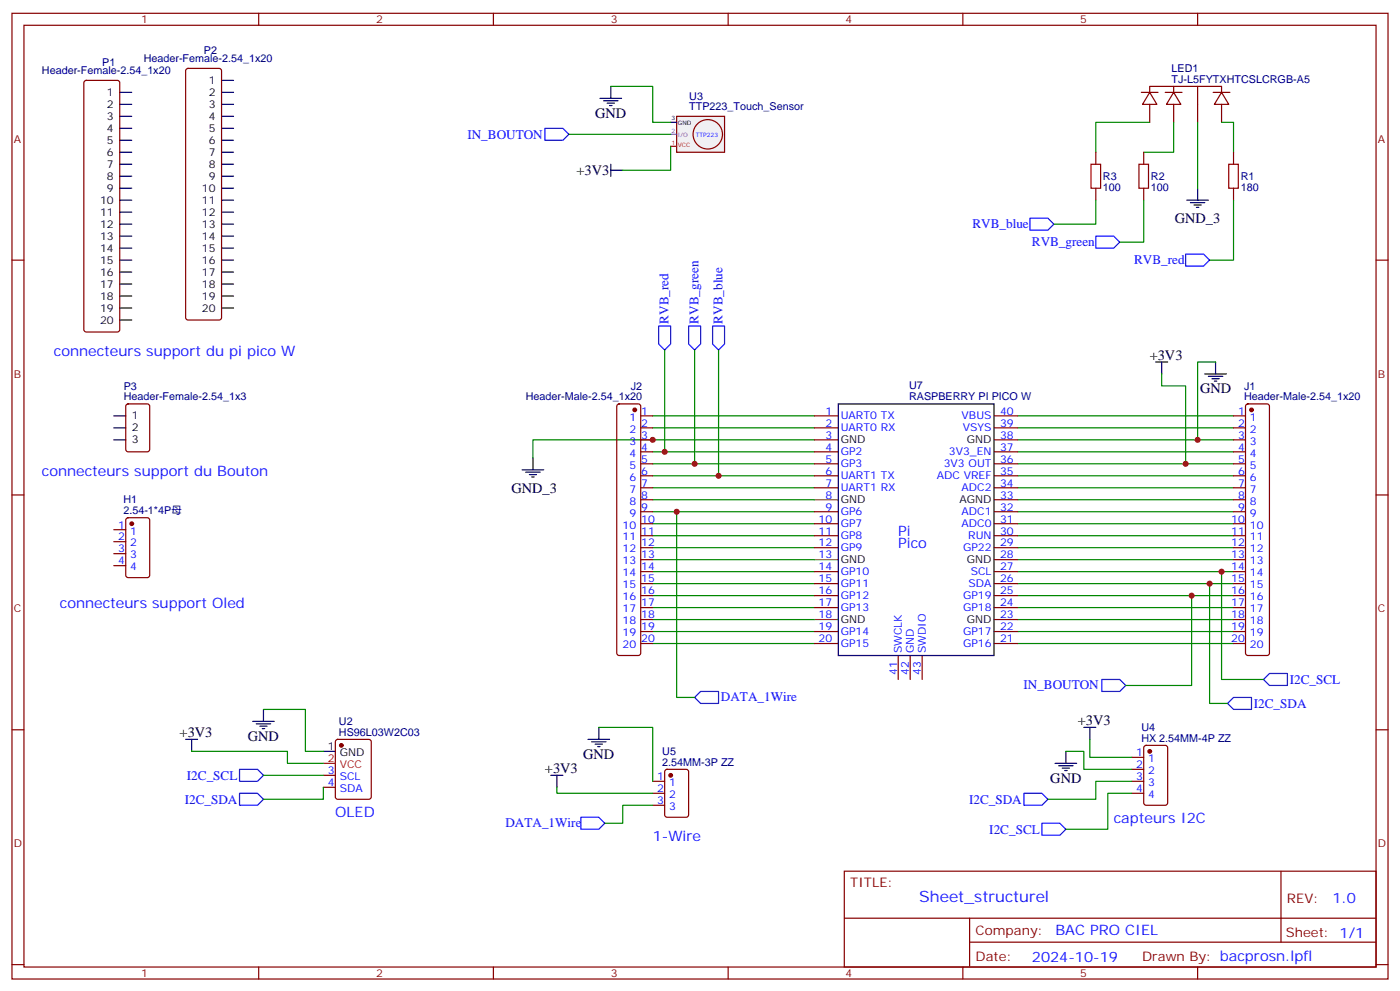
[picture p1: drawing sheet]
<svg xmlns="http://www.w3.org/2000/svg" width="412mm" height="292mm" viewBox="0 0 412 292" stroke-linecap="round" stroke-linejoin="round" font-family="sans-serif">
<g fill="none" stroke="#870000" stroke-width=".35">
<path d="M3.5 3.9h405.4v284.4h-405.4zM7.1 7.4h398.2v277.3h-398.2zM76.2 3.9v3.5M145.3 3.9v3.5M214.5 3.9v3.5M283.6 3.9v3.5M352.8 3.9v3.5M336.2 27.2h4.9M338.7 27.2l2.1 3.5h-4.3zM338.7 27.2v-1.8h21.1v1.8M338.7 30.7v5.3M343.3 27.2h4.9"/>
<path d="M345.7 27.2l2.1 3.5h-4.2zM345.7 25.4v1.8M345.7 30.7v5.3M352.8 25.4v10.6M357.4 27.2h4.9M359.8 27.2l2.1 3.5h-4.2zM359.8 30.7v5.3M3.5 76.6h3.6M405.3 76.6h3.6M3.5 145.7h3.6M405.3 145.7h3.6M3.5 214.9h3.6"/>
<path d="M99 217.9l.5-.2h9.2l.6 .4 .1 16.5-.5 .7h-9.4l-.7-.4v-16.5zM405.3 214.9h3.6M95.2 228.3h3.6M95.2 231.8h3.6M248.7 256.5h156.6v28.2h-156.6zM377.3 256.5v20.9M248.7 270.4h156.5M285.6 277.4h119.6M285.6 270.4v14.1M3.5 284h3.6M76.2 284.7v3.6M145.3 284.7v3.6"/>
<path d="M214.5 284.7v3.6M283.6 284.7v3.6M352.8 284.7v3.6M405.3 284h3.6"/>
</g>
<circle cx="100.5" cy="219.5" r=".53" fill="#870000" stroke="#870000" stroke-width=".35"/>
<path d="M95.2 221.2h3.6" fill="none" stroke="#000" stroke-width=".35"/>
<path d="M95.2 224.8h3.6" fill="none" stroke="#f00" stroke-width=".35"/>
<path d="M199.3 34.3h14.1v10.5h-14.1z" fill="#f0f0f0" stroke="#870000" stroke-width=".35"/>
<g fill="none" stroke="#000" stroke-width=".35">
<path d="M35.3 27.2h3.5M35.3 30.7h3.5M35.3 34.3h3.5M35.3 37.8h3.5M65.3 27.2h3.5M65.3 30.7h3.5M65.3 34.3h3.5M65.3 37.8h3.5M65.3 23.7h3.5M176.7 29h6.4M177.8 29.7h4.2M178.9 30.4h2.1"/>
<path d="M179.6 31.1h.7M179.9 25.4v3.6M197.6 36h1.7M35.3 58.9h3.5M35.3 41.3h3.5M35.3 44.8h3.5M35.3 48.4h3.5M35.3 51.9h3.5M35.3 55.4h3.5M65.3 58.9h3.5M65.3 41.3h3.5M65.3 44.8h3.5"/>
<path d="M65.3 48.4h3.5M65.3 51.9h3.5M65.3 55.4h3.5M179.9 48.4v3.5M179.9 50.1h3.5M349.6 58.9h6.4M350.7 59.7h4.2M352.8 55.4v3.5M35.3 62.5h3.5M35.3 66h3.5M35.3 69.5h3.5M35.3 73.1h3.5"/>
<path d="M35.3 76.6h3.5M65.3 62.5h3.5M65.3 66h3.5M65.3 69.5h3.5M65.3 73.1h3.5M65.3 76.6h3.5M351.7 60.4h2.1M352.4 61.1h.7M35.3 80.1h3.5M35.3 83.6h3.5M35.3 87.2h3.5M35.3 90.7h3.5"/>
<path d="M35.3 94.2h3.5M65.3 80.1h3.5M65.3 83.6h3.5M65.3 87.2h3.5M65.3 90.7h3.5M246.9 118.9h45.9v74.1h-45.9zM340.4 106.6h3.6M342.2 106.6v3.5M354.9 110.1h6.3M356 110.8h4.2M357 111.5h2.1M357.7 112.2h.7"/>
<path d="M358.1 106.6v3.5M33.5 122.4h3.5M33.5 126h3.5M33.5 129.5h3.5M153.8 138.3h6.4M154.9 139h4.2M155.9 139.7h2.1M157 134.8v3.5M156.6 140.4h.7M54.7 217.7h3.5M56.4 217.7v3.5M74.4 212.4h6.4"/>
<path d="M75.5 213.1h4.2M76.6 213.8h2.1M77.3 214.5h.7M77.6 208.9v3.5M173.2 217.7h6.4M174.3 218.4h4.2M175.3 219.1h2.1M176 219.8h.7M176.4 214.2v3.5M319.3 214.2h3.5M321 214.2v3.5M162.3 228.3h3.5"/>
<path d="M164 228.3v3.5M310.8 224.8h6.3M311.9 225.5h4.2M312.9 226.2h2.1M313.6 226.9h.7M314 221.2v3.6"/>
</g>
<path d="M197.6 39.5h1.7" fill="none" stroke="#90c" stroke-width=".35"/>
<path d="M197.6 43.1h1.7" fill="none" stroke="#f00" stroke-width=".35"/>
<g fill="none" stroke="#870000" stroke-width=".35">
<path d="M24.9 23.9l.5-.2h9.2l.5 .2 .2 .5v72.6l-.3 .5-.4 .3h-9.2l-.5-.3-.2-.5v-72.6zM54.9 20.4l.5-.3h9.2l.5 .3 .2 .4v72.7l-.3 .5-.4 .2h-9.2l-.5-.2-.2-.5v-72.7zM322.8 44.8v3.6M322.8 55.4v3.5M336.9 44.8v3.6M336.9 55.4v3.5M363.4 44.8v3.6M363.4 55.4v3.5M37.3 119.1l.4-.2h5.7l.6 .5 .1 12.9-.5 .7h-5.9l-.6-.4-.1-13zM181.9 119.1l.5-.2h5.6l.5 .2 .2 .5v72.7l-.2 .5-.5 .2h-5.6l-.5-.2-.2-.5v-72.7zM367.1 119.1l.5-.2h5.6l.5 .2 .2 .5v72.7l-.2 .5-.5 .2h-5.6l-.5-.2-.2-.5v-72.7zM188.7 122.4h3.6"/>
<path d="M188.7 126h3.6M188.7 129.5h3.6M188.7 133h3.6M188.7 136.6h3.6M239.9 122.4h7M239.9 126h7M239.9 129.5h7M239.9 133h7M239.9 136.6h7M292.8 122.4h7.1M292.8 126h7.1M292.8 129.5h7.1"/>
<path d="M292.8 133h7.1M292.8 136.6h7.1M363.4 122.4h3.5M363.4 126h3.5M363.4 129.5h3.5M363.4 133h3.5M363.4 136.6h3.5M33.5 156h3.5M33.5 159.5h3.5M37.3 152.6l.4-.2h5.7l.6 .5 .1 16.5-.5 .6-5.9 .1-.6-.5-.1-16.5zM188.7 140.1h3.6M188.7 143.6h3.6"/>
<path d="M188.7 147.1h3.6M188.7 150.7h3.6M188.7 154.2h3.6M188.7 157.7h3.6M239.9 140.1h7M239.9 143.6h7M239.9 150.7h7M239.9 154.2h7M239.9 157.7h7M292.8 140.1h7.1M292.8 143.6h7.1M292.8 147.1h7.1"/>
<path d="M292.8 150.7h7.1M292.8 154.2h7.1M292.8 157.7h7.1M363.4 140.1h3.5M363.4 143.6h3.5M363.4 147.1h3.5M363.4 150.7h3.5M363.4 154.2h3.5M363.4 157.7h3.5M33.5 163h3.5M33.5 166.5h3.5M188.7 161.3h3.6"/>
<path d="M188.7 164.8h3.6M188.7 168.3h3.6M188.7 171.8h3.6M188.7 175.4h3.6M188.7 178.9h3.6M239.9 161.3h7M239.9 168.3h7M239.9 171.8h7M239.9 175.4h7M239.9 178.9h7M292.8 161.3h7.1M292.8 164.8h7.1"/>
<path d="M292.8 168.3h7.1M292.8 171.8h7.1M292.8 175.4h7.1M292.8 178.9h7.1M363.4 161.3h3.5M363.4 164.8h3.5M363.4 168.3h3.5M363.4 171.8h3.5M363.4 175.4h3.5M363.4 178.9h3.5M188.7 182.4h3.6M188.7 185.9h3.6"/>
<path d="M188.7 189.5h3.6M239.9 185.9h7M239.9 189.5h7M264.6 193v7.1M268.1 193v7.1M271.6 193v7.1M292.8 182.4h7.1M292.8 185.9h7.1M292.8 189.5h7.1M363.4 182.4h3.5M363.4 185.9h3.5M363.4 189.5h3.5"/>
<path d="M337.1 219.7l.5-.2h5.7l.6 .4 .1 16.5-.5 .6-5.9 .1-.6-.5-.1-16.4zM192.3 230h3.5M192.3 233.6h3.5M192.3 237.1h3.5M196 226.7l.5-.2h5.6l.7 .4v13l-.4 .7h-5.9l-.7-.4v-13zM333.4 223h3.5M333.4 226.5h3.5M333.4 230h3.5M333.4 233.6h3.5"/>
<circle cx="208.5" cy="39.5" r="4.3"/>
</g>
<g fill="#870000" stroke="#870000" stroke-width=".35">
<circle cx="338.7" cy="221.2" r=".53"/>
<circle cx="197.6" cy="228.3" r=".53"/>
<circle cx="368.7" cy="120.7" r=".53"/>
<circle cx="187" cy="120.7" r=".53"/>
<circle cx="38.8" cy="154.2" r=".53"/>
</g>
<g fill="none" stroke="#008700" stroke-width=".35">
<path d="M167.6 39.5h30M179.9 25.4h12.4v10.6h5.3M338.7 36h-15.9v8.8M345.7 36v8.8h-8.8M352.8 36v19.4M359.8 36h3.6v8.8M197.6 43.1v7h-14.2M322.8 58.9v7.1h-12.4M336.9 58.9v12.4h-7.1M363.4 58.9v17.7h-7.1M195.8 103v30M204.6 103v33.6"/>
<path d="M211.7 103v37.1M342.2 110.1v3.5h7v23M358.1 106.6h-5.3v22.9M192.3 122.4h47.6M192.3 126h47.6M192.3 133h47.6M192.3 136.6h47.6M239.9 129.5h-82.9v5.3M299.9 122.4h63.5M299.9 126h63.5M299.9 129.5h63.5M299.9 133h63.5"/>
<path d="M299.9 136.6h63.5M192.3 140.1h47.6M192.3 143.6h47.6M192.3 147.1h47.6M192.3 150.7h47.6M192.3 154.2h47.6M192.3 157.7h47.6M199.3 150.7v54.7h5.3M299.9 140.1h63.5M299.9 143.6h63.5M299.9 147.1h63.5M299.9 150.7h63.5"/>
<path d="M299.9 154.2h63.5M299.9 157.7h63.5M192.3 161.3h47.6M192.3 164.8h47.6M192.3 168.3h47.6M192.3 171.8h47.6M192.3 175.4h47.6M192.3 178.9h47.6M299.9 161.3h63.5M299.9 164.8h63.5M299.9 168.3h63.5M299.9 171.8h63.5"/>
<path d="M299.9 175.4h63.5M299.9 178.9h63.5M351 175.4v26.4h-19.4M356.3 171.8v35.3h5.3M359.8 168.3v31.8h12.4M192.3 182.4h47.6M192.3 185.9h47.6M192.3 189.5h47.6M299.9 182.4h63.5M299.9 185.9h63.5M299.9 189.5h63.5M77.6 208.9h12.4v12.3h5.2"/>
<path d="M176.4 214.2h15.9v15.8M321 217.7v5.3h12.4M56.4 221.2h28.3v3.6h10.5M77.6 228.3h17.6M95.2 231.8v3.5h-17.6M164 231.8v1.8h28.3M192.3 237.1h-8.9v5.3h-5.2M314 221.2h5.3v5.3h14.1M333.4 230h-10.6v5.3h-14.1M333.4 233.6h-7.1v10.6h-12.3"/>
</g>
<path d="M321.4 48.4h2.8v7h-2.8zM335.5 48.4h2.8v7h-2.8zM361.9 48.4h2.9v7h-2.9z" fill="none" stroke="#a10000" stroke-width=".35"/>
<g fill="none" stroke="#00f" stroke-width=".35">
<path d="M160.5 37.8h5.3l1.8 1.7-1.8 1.8h-5.3zM303.4 64.2h5.3l1.7 1.8-1.7 1.8h-5.3zM322.8 69.5h5.3l1.7 1.8-1.7 1.8h-5.3zM349.2 74.8h5.3l1.8 1.8-1.8 1.8h-5.3zM194 96h3.6v5.3l-1.8 1.7-1.8-1.7zM202.8 96h3.6v5.3l-1.8 1.7-1.8-1.7zM209.9 96h3.5v5.3l-1.7 1.7-1.8-1.7zM206.4 203.6h5.3v3.5h-5.3l-1.8-1.7zM324.6 200.1h5.2l1.8 1.7-1.8 1.8h-5.2zM361.6 207.1l1.8-1.7h5.3v3.5h-5.3zM372.2 200.1l1.7-1.8h5.3v3.5h-5.3zM70.6 226.5h5.2l1.8 1.8-1.8 1.7h-5.2z"/>
<path d="M70.6 233.6h5.2l1.8 1.7-1.8 1.8h-5.2zM301.6 233.6h5.3l1.8 1.7-1.8 1.8h-5.3zM171.1 240.6h5.3l1.8 1.8-1.8 1.8h-5.3zM306.9 242.4h5.3l1.8 1.8-1.8 1.7h-5.3z"/>
</g>
<path d="M239.9 147.1h7M239.9 164.8h7M239.9 182.4h7" fill="none" stroke="#660" stroke-width=".35"/>
<g fill="#c00">
<circle cx="352.8" cy="129.5" r=".88"/>
<circle cx="349.3" cy="136.6" r=".88"/>
<circle cx="195.8" cy="133" r=".88"/>
<circle cx="204.6" cy="136.6" r=".88"/>
<circle cx="211.7" cy="140.1" r=".88"/>
<circle cx="359.8" cy="168.3" r=".88"/>
<circle cx="356.3" cy="171.8" r=".88"/>
<circle cx="351" cy="175.4" r=".88"/>
<circle cx="192.3" cy="129.5" r=".88"/>
<circle cx="199.3" cy="150.7" r=".88"/>
</g>
<text font-size="4.6" fill="#00f" x="270.8" y="265.5">Sheet_structurel</text>
<g font-size="4.2">
<text x="175.3" y="34.6">GND</text>
<text x="169.8" y="51.5">+3V3</text>
<text x="346.1" y="65.7">GND_3</text>
<text x="338.7" y="105.9">+3V3</text>
<text x="353.5" y="115.7">GND</text>
<text x="150.6" y="145.1">GND_3</text>
<text x="317.5" y="213.5">+3V3</text>
<text x="52.9" y="217">+3V3</text>
<text x="73" y="218.1">GND</text>
<text x="160.5" y="227.6">+3V3</text>
<text x="171.8" y="223.3">GND</text>
<text x="309.4" y="230.4">GND</text>
</g>
<g font-size="4.2" fill="#00f">
<text x="15.9" y="104.8">connecteurs support du pi pico W</text>
<text x="12.3" y="140.1">connecteurs support du Bouton</text>
<text x="264.6" y="161.3">Pico</text>
<text x="264.6" y="157.7">Pi</text>
<text x="17.6" y="178.9">connecteurs support Oled</text>
<text x="98.8" y="240.6">OLED</text>
<text x="328.1" y="242.4">capteurs I2C</text>
<text x="192.3" y="247.7">1-Wire</text>
<text x="392.5" y="265.8">1.0</text>
<text x="310.9" y="275.3">BAC PRO CIEL</text>
<text x="304" y="283.1">2024-10-19</text>
</g>
<g font-size="3.9" fill="#00f">
<text x="137.7" y="40.8">IN_BOUTON</text>
<text x="286.5" y="67.2">RVB_blue</text>
<text x="304" y="72.5">RVB_green</text>
<text x="334.1" y="77.8">RVB_red</text>
<text x="196.9" y="95.3" transform="rotate(-90 196.9 95.3)">RVB_red</text>
<text x="205.7" y="95.3" transform="rotate(-90 205.7 95.3)">RVB_green</text>
<text x="212.8" y="95.3" transform="rotate(-90 212.8 95.3)">RVB_blue</text>
<text x="301.5" y="203">IN_BOUTON</text>
<text x="379.9" y="201.2">I2C_SCL</text>
<text x="212.4" y="206.5">DATA_1Wire</text>
<text x="369.4" y="208.4">I2C_SDA</text>
<text x="55.1" y="229.6">I2C_SCL</text>
<text x="54.4" y="236.6">I2C_SDA</text>
<text x="285.5" y="236.6">I2C_SDA</text>
<text x="148.9" y="243.6">DATA_1Wire</text>
<text x="291.4" y="245.5">I2C_SCL</text>
</g>
<g font-size="3.9" fill="#800">
<text x="250.5" y="261.1">TITLE:</text>
<text x="379.1" y="265.8">REV:</text>
<text x="287.4" y="275.3">Company:</text>
<text x="378.7" y="275.9">Sheet: 1/1</text>
<text x="287.4" y="283">Date:</text>
<text x="336.4" y="283.1">Drawn By: bacprosn.lpfl</text>
</g>
<g font-size="3.2" fill="#800">
<text x="41.6" y="6.9">1</text>
<text x="110.8" y="6.9">2</text>
<text x="179.9" y="6.9">3</text>
<text x="249.1" y="6.9">4</text>
<text x="318.2" y="6.9">5</text>
<text x="4.1" y="42">A</text>
<text x="405.9" y="42">A</text>
<text x="4.1" y="111.2">B</text>
<text x="405.9" y="111.2">B</text>
<text x="4.1" y="180.3">C</text>
<text x="405.9" y="180.3">C</text>
<text x="4.1" y="249.4">D</text>
<text x="405.9" y="249.4">D</text>
<text x="41.6" y="287.7">1</text>
<text x="110.8" y="287.7">2</text>
<text x="179.9" y="287.7">3</text>
<text x="249.1" y="287.7">4</text>
<text x="318.2" y="287.7">5</text>
</g>
<g font-size="3.2" fill="#000080">
<text x="60.1" y="15.8">P2</text>
<text x="12.3" y="21.9">Header-Female-2.54_1x20</text>
<text x="30.1" y="19.4">P1</text>
<text x="42.3" y="18.4">Header-Female-2.54_1x20</text>
<text x="345.1" y="21.2">LED1</text>
<text x="203" y="29.3">U3</text>
<text x="345.1" y="24.4">TJ-L5FYTXHTCSLCRGB-A5</text>
<text x="203" y="32.5">TTP223_Touch_Sensor</text>
<text x="324.9" y="53">R3</text>
<text x="339" y="53">R2</text>
<text x="365.5" y="53">R1</text>
<text x="324.9" y="56.2">100</text>
<text x="339" y="56.2">100</text>
<text x="365.5" y="56.2">180</text>
<text x="36.4" y="117.9">Header-Female-2.54_1x3</text>
<text x="36.4" y="114.7">P3</text>
<text x="154.9" y="117.8">Header-Male-2.54_1x20</text>
<text x="185.8" y="114.7">J2</text>
<text x="267.8" y="117.9">RASPBERRY PI PICO W</text>
<text x="267.8" y="114.6">U7</text>
<text x="366.5" y="117.8">Header-Male-2.54_1x20</text>
<text x="366.5" y="114.7">J1</text>
<text x="36.3" y="148.2">H1</text>
<text x="36.3" y="151.4">2.54-1*4P母</text>
<text x="99.8" y="213.5">U2</text>
<text x="336.2" y="215.2">U4</text>
<text x="99.8" y="216.6">HS96L03W2C03</text>
<text x="336.2" y="218.4">HX 2.54MM-4P ZZ</text>
<text x="195.1" y="225.5">2.54MM-3P ZZ</text>
<text x="195.1" y="222.3">U5</text>
</g>
<g font-size="3.2">
<text x="31.5" y="28.3">1</text>
<text x="61.5" y="24.7">1</text>
<text x="61.5" y="28.3">2</text>
<text x="31.5" y="31.8">2</text>
<text x="31.5" y="35.3">3</text>
<text x="61.5" y="31.8">3</text>
<text x="61.5" y="35.3">4</text>
<text x="31.5" y="38.8">4</text>
<text x="61.5" y="38.8">5</text>
<text x="31.5" y="42.4">5</text>
<text x="31.5" y="45.9">6</text>
<text x="61.5" y="42.4">6</text>
<text x="61.5" y="45.9">7</text>
<text x="31.5" y="49.4">7</text>
<text x="31.5" y="53">8</text>
<text x="61.5" y="49.4">8</text>
<text x="61.5" y="53">9</text>
<text x="31.5" y="56.5">9</text>
<text x="59.5" y="56.5">10</text>
<text x="29.5" y="60">10</text>
<text x="29.5" y="63.5">11</text>
<text x="59.5" y="60">11</text>
<text x="59.5" y="63.5">12</text>
<text x="29.5" y="67.1">12</text>
<text x="29.5" y="70.6">13</text>
<text x="59.5" y="67.1">13</text>
<text x="59.5" y="70.6">14</text>
<text x="29.5" y="74.1">14</text>
<text x="29.5" y="77.6">15</text>
<text x="59.5" y="74.1">15</text>
<text x="59.5" y="77.6">16</text>
<text x="29.5" y="81.2">16</text>
<text x="59.5" y="81.2">17</text>
<text x="29.5" y="84.7">17</text>
<text x="29.5" y="88.2">18</text>
<text x="59.5" y="84.7">18</text>
<text x="59.5" y="88.2">19</text>
<text x="29.5" y="91.8">19</text>
<text x="29.5" y="95.3">20</text>
<text x="59.5" y="91.8">20</text>
<text x="38.8" y="123.5">1</text>
<text x="38.8" y="127">2</text>
<text x="38.8" y="130.6">3</text>
<text x="247.6" y="130.6">GND</text>
<text x="284.8" y="130.6">GND</text>
<text x="247.6" y="148.2">GND</text>
<text x="282.7" y="148.2">AGND</text>
<text x="247.6" y="165.8">GND</text>
<text x="284.8" y="165.8">GND</text>
<text x="247.6" y="183.5">GND</text>
<text x="284.8" y="183.5">GND</text>
<text x="96.6" y="220.9">1</text>
<text x="100.1" y="222.6">GND</text>
</g>
<g font-size="3.2" fill="#00f">
<text x="185.4" y="123.9">1</text>
<text x="188.9" y="122.1">1</text>
<text x="188.9" y="125.6">2</text>
<text x="243.2" y="125.6">2</text>
<text x="243.2" y="122.1">1</text>
<text x="247.6" y="123.5">UART0 TX</text>
<text x="283.3" y="123.5">VBUS</text>
<text x="294.6" y="122.1">40</text>
<text x="294.6" y="125.6">39</text>
<text x="364.7" y="122.1">1</text>
<text x="364.7" y="125.6">2</text>
<text x="368.2" y="123.9">1</text>
<text x="185.4" y="127.4">2</text>
<text x="185.4" y="130.9">3</text>
<text x="188.9" y="129.2">3</text>
<text x="243.2" y="129.2">3</text>
<text x="247.6" y="127">UART0 RX</text>
<text x="283.6" y="127">VSYS</text>
<text x="294.6" y="129.2">38</text>
<text x="364.7" y="129.2">3</text>
<text x="368.2" y="127.4">2</text>
<text x="368.2" y="130.9">3</text>
<text x="185.4" y="134.4">4</text>
<text x="185.4" y="138">5</text>
<text x="188.9" y="132.7">4</text>
<text x="188.9" y="136.2">5</text>
<text x="243.2" y="136.2">5</text>
<text x="243.2" y="132.7">4</text>
<text x="247.6" y="137.6">GP3</text>
<text x="247.6" y="134.1">GP2</text>
<text x="278" y="137.6">3V3 OUT</text>
<text x="279.5" y="134.1">3V3_EN</text>
<text x="294.6" y="132.7">37</text>
<text x="294.6" y="136.2">36</text>
<text x="364.7" y="132.7">4</text>
<text x="364.7" y="136.2">5</text>
<text x="368.2" y="134.4">4</text>
<text x="368.2" y="138">5</text>
<text x="185.4" y="141.5">6</text>
<text x="188.9" y="139.7">6</text>
<text x="188.9" y="143.3">7</text>
<text x="243.2" y="143.3">7</text>
<text x="243.2" y="139.7">6</text>
<text x="247.6" y="141.1">UART1 TX</text>
<text x="276" y="141.1">ADC VREF</text>
<text x="294.6" y="139.7">35</text>
<text x="294.6" y="143.3">34</text>
<text x="364.7" y="139.7">6</text>
<text x="364.7" y="143.3">7</text>
<text x="368.2" y="141.5">6</text>
<text x="185.4" y="145">7</text>
<text x="185.4" y="148.6">8</text>
<text x="188.9" y="146.8">8</text>
<text x="243.2" y="146.8">8</text>
<text x="247.6" y="144.7">UART1 RX</text>
<text x="283.3" y="144.7">ADC2</text>
<text x="294.6" y="146.8">33</text>
<text x="364.7" y="146.8">8</text>
<text x="368.2" y="145">7</text>
<text x="368.2" y="148.6">8</text>
<text x="34.8" y="155.6">1</text>
<text x="183.4" y="155.6">10</text>
<text x="185.4" y="152.1">9</text>
<text x="188.9" y="150.3">9</text>
<text x="188.9" y="153.8">10</text>
<text x="241.1" y="153.8">10</text>
<text x="243.2" y="150.3">9</text>
<text x="247.6" y="155.3">GP7</text>
<text x="247.6" y="151.7">GP6</text>
<text x="283.3" y="151.7">ADC1</text>
<text x="283.3" y="155.3">ADC0</text>
<text x="294.6" y="150.3">32</text>
<text x="294.6" y="153.8">31</text>
<text x="362.7" y="153.8">10</text>
<text x="364.7" y="150.3">9</text>
<text x="368.2" y="152.1">9</text>
<text x="368.2" y="155.6">10</text>
<text x="34.8" y="159.1">2</text>
<text x="38.3" y="157.4">1</text>
<text x="38.3" y="160.9">2</text>
<text x="183.4" y="159.1">11</text>
<text x="188.9" y="157.4">11</text>
<text x="188.9" y="160.9">12</text>
<text x="241.1" y="160.9">12</text>
<text x="241.1" y="157.4">11</text>
<text x="247.6" y="158.8">GP8</text>
<text x="285.2" y="158.8">RUN</text>
<text x="294.6" y="157.4">30</text>
<text x="294.6" y="160.9">29</text>
<text x="362.7" y="157.4">11</text>
<text x="362.7" y="160.9">12</text>
<text x="368.2" y="159.1">11</text>
<text x="34.8" y="162.7">3</text>
<text x="34.8" y="166.2">4</text>
<text x="38.3" y="164.4">3</text>
<text x="38.3" y="168">4</text>
<text x="183.4" y="162.7">12</text>
<text x="183.4" y="166.2">13</text>
<text x="188.9" y="164.4">13</text>
<text x="188.9" y="168">14</text>
<text x="241.1" y="168">14</text>
<text x="241.1" y="164.4">13</text>
<text x="247.6" y="162.3">GP9</text>
<text x="283.7" y="162.3">GP22</text>
<text x="294.6" y="164.4">28</text>
<text x="294.6" y="168">27</text>
<text x="362.7" y="164.4">13</text>
<text x="362.7" y="168">14</text>
<text x="368.2" y="162.7">12</text>
<text x="368.2" y="166.2">13</text>
<text x="183.4" y="169.7">14</text>
<text x="183.4" y="173.2">15</text>
<text x="188.9" y="171.5">15</text>
<text x="241.1" y="171.5">15</text>
<text x="247.6" y="172.9">GP11</text>
<text x="247.6" y="169.4">GP10</text>
<text x="285.3" y="172.9">SDA</text>
<text x="286" y="169.4">SCL</text>
<text x="294.6" y="171.5">26</text>
<text x="362.7" y="171.5">15</text>
<text x="368.2" y="169.7">14</text>
<text x="368.2" y="173.2">15</text>
<text x="183.4" y="176.8">16</text>
<text x="188.9" y="175">16</text>
<text x="188.9" y="178.5">17</text>
<text x="241.1" y="178.5">17</text>
<text x="241.1" y="175">16</text>
<text x="247.6" y="180">GP13</text>
<text x="247.6" y="176.4">GP12</text>
<text x="283.7" y="176.4">GP19</text>
<text x="283.7" y="180">GP18</text>
<text x="294.6" y="175">25</text>
<text x="294.6" y="178.5">24</text>
<text x="362.7" y="175">16</text>
<text x="362.7" y="178.5">17</text>
<text x="368.2" y="176.8">16</text>
<text x="183.4" y="180.3">17</text>
<text x="183.4" y="183.8">18</text>
<text x="188.9" y="182.1">18</text>
<text x="188.9" y="185.6">19</text>
<text x="241.1" y="185.6">19</text>
<text x="241.1" y="182.1">18</text>
<text x="294.6" y="182.1">23</text>
<text x="294.6" y="185.6">22</text>
<text x="362.7" y="182.1">18</text>
<text x="362.7" y="185.6">19</text>
<text x="368.2" y="180.3">17</text>
<text x="368.2" y="183.8">18</text>
<text x="183.4" y="187.4">19</text>
<text x="183.4" y="190.9">20</text>
<text x="188.9" y="189.1">20</text>
<text x="241.1" y="189.1">20</text>
<text x="247.6" y="190.5">GP15</text>
<text x="247.6" y="187">GP14</text>
<text x="283.7" y="187">GP17</text>
<text x="283.7" y="190.5">GP16</text>
<text x="294.6" y="189.1">21</text>
<text x="362.7" y="189.1">20</text>
<text x="368.2" y="187.4">19</text>
<text x="368.2" y="190.9">20</text>
<text x="265.6" y="192.3" transform="rotate(-90 265.6 192.3)">SWCLK</text>
<text x="269.2" y="192.3" transform="rotate(-90 269.2 192.3)">GND</text>
<text x="272.7" y="192.3" transform="rotate(-90 272.7 192.3)">SWDIO</text>
<text x="264.2" y="198.8" transform="rotate(-90 264.2 198.8)">41</text>
<text x="267.8" y="198.8" transform="rotate(-90 267.8 198.8)">42</text>
<text x="271.3" y="198.8" transform="rotate(-90 271.3 198.8)">43</text>
<text x="96.6" y="227.9">3</text>
<text x="334.7" y="222.6">1</text>
<text x="334.7" y="226.2">2</text>
<text x="338.2" y="224.4">1</text>
<text x="338.2" y="227.9">2</text>
<text x="96.6" y="231.5">4</text>
<text x="100.1" y="229.7">SCL</text>
<text x="100.1" y="233.2">SDA</text>
<text x="193.6" y="229.7">1</text>
<text x="193.6" y="233.2">2</text>
<text x="197.1" y="231.5">1</text>
<text x="334.7" y="229.7">3</text>
<text x="334.7" y="233.2">4</text>
<text x="338.2" y="231.5">3</text>
<text x="193.6" y="236.7">3</text>
<text x="197.1" y="235">2</text>
<text x="197.1" y="238.5">3</text>
<text x="338.2" y="235">4</text>
</g>
<g font-size="3.2" fill="#f00">
<text x="96.6" y="224.4">2</text>
<text x="100.1" y="226.2">VCC</text>
</g>
<g font-size="1.8">
<text x="197.8" y="35.3">3</text>
<text x="199.7" y="36.7">GND</text>
</g>
<g font-size="1.8" fill="#90c">
<text x="197.8" y="39.2">2</text>
<text x="199.7" y="40.3">I/O</text>
</g>
<text font-size="1.8" fill="#00f" x="205" y="40.3">TTP223</text>
<g font-size="1.8" fill="#f00">
<text x="197.8" y="42.7">1</text>
<text x="199.7" y="43.4">VCC</text>
</g>
</svg>
